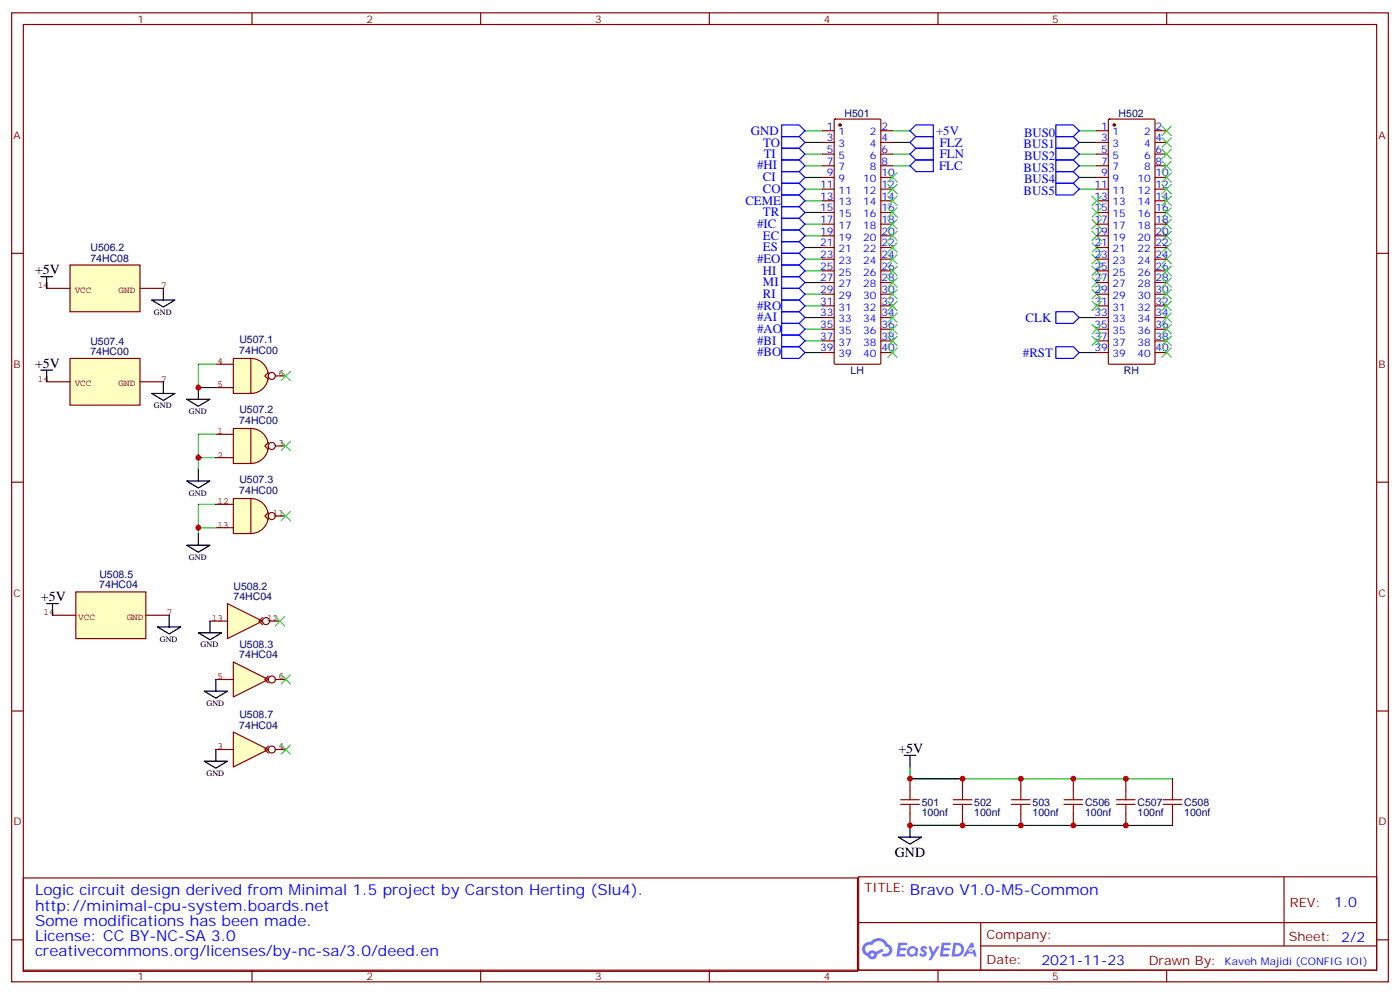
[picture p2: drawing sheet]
<svg xmlns="http://www.w3.org/2000/svg" width="423mm" height="300mm" viewBox="0 0 423 300" stroke-linecap="round" stroke-linejoin="round" font-family="sans-serif">
<g fill="none" stroke="#870000" stroke-width=".35">
<path d="M3.5 3.9h416.3v292.8h-416.3zM7.1 7.4h409.2v285.8h-409.2zM76.2 3.9v3.5M145.3 3.9v3.5M214.5 3.9v3.5M283.6 3.9v3.5M352.8 3.9v3.5M3.5 76.6h3.6M416.3 76.6h3.5M3.5 145.7h3.6M416.3 145.7h3.5M3.5 214.8h3.6"/>
<path d="M416.3 214.8h3.5M259.6 264.9h156.7v28.3h-156.7zM259.7 278.8h156.4M296.6 278.8v14.1M388.3 265v20.8M3.5 284h3.6M76.2 293.2v3.5M145.3 293.2v3.5M214.5 293.2v3.5M283.6 293.2v3.5M296.6 285.8h119.5M352.8 293.2v3.5"/>
<path d="M416.3 284h3.5"/>
</g>
<g fill="#5487ff">
<path d="M278.6 286.1a1.22 1.22 0 0 1 1.7 .3l-.3 .6a.47 .47 0 0 0-.4-.5 .47 .47 0 0 0-.5 .2l.2 .3a1.14 1.14 0 0 1 .7 1.7 1.14 1.14 0 0 1-1.9 0l-.2-.2 .5-.5 .7 .4a.29 .29 0 0 0 .4-.3 .29 .29 0 0 0-.3-.3 1.04 1.04 0 0 1-.6-1.7z"/>
<path d="M271.6 284.9h2.4l.3 .1-.1 .6h-1.8l-.2 .9h1.6l.3 .3-.4 .4h-1.6l-.1 1.1h1.7l.2 .4-.2 .3h-2.7z"/>
<path d="M284.8 284.9h2.3l.4 .1-.2 .6h-1.8l-.1 .9h1.5l.3 .3-.4 .4h-1.5l-.2 1.1h1.7l.2 .4-.2 .3h-2.6z"/>
<path d="M293.5 284.9h.7l.4 1.2-.6 .3a.69 .69 0 0 0-1.1 .3 .69 .69 0 0 0 .5 1 .69 .69 0 0 0 .9-.6l.4-.3 .6 2.2h-.8l-.2-.9h-1.7l-.5 .9h-.9z"/>
<path d="M280.8 285.9h.7l.7 1.9 1.1-1.9h.8l-2.5 4.2h-.9l1-1.5z"/>
<path d="M288.3 284.9l-.6 4.1h1.4a2.11 2.11 0 0 0 2.4-2.1 2.11 2.11 0 0 0-2.5-2zM289 285.6a1.43 1.43 0 0 1 1.7 1.6 1.43 1.43 0 0 1-2 1.1z"/>
<path d="M274.6 286.5a1.54 1.54 0 0 0 0 2.1 1.54 1.54 0 0 0 2.1 .2l.6 .2 .3-2.3-.1-.2-.5-.1a1.49 1.49 0 0 0-2.4 .1zM274.9 287.5a.95 .95 0 0 1 1.9 0 .95 .95 0 0 1-1.9 0z"/>
<path d="M261.4 285.2a2.18 2.18 0 0 0 1 3.8 1.44 1.44 0 0 0 1.7 .9 1.44 1.44 0 0 0 1.1-1.5l2-1-.4-.7-1.9 .9a1.47 1.47 0 0 0-2.5 .5 1.39 1.39 0 0 1-.6-2 1.39 1.39 0 0 1 2-.5 2.12 2.12 0 0 1 2.1-1.3 2.12 2.12 0 0 1 1.9 1.7 1.14 1.14 0 0 1 1.1 1.4 1.14 1.14 0 0 1-1.6 .8 .43 .43 0 0 0-.6 .3 .43 .43 0 0 0 .4 .5 1.98 1.98 0 0 0 2.6-1.2 1.98 1.98 0 0 0-1.3-2.5 3.1 3.1 0 0 0-5.2-.7l-.9 .1zM263.2 288.5a.55 .55 0 0 1 1.1 0 .55 .55 0 0 1-1.1 0z"/>
<circle cx="293.6" cy="287" r=".26"/>
</g>
<path d="M21.2 80.1h21.1v14.1h-21.1z" fill="#ffffc2" stroke="#850000" stroke-width=".35"/>
<path d="M14.1 87.1h7.1M42.3 87.1h7.1" fill="none" stroke="#850000" stroke-width=".35"/>
<path d="M68.8 182.4l10.6 5.3-10.6 5.3z" fill="#ffffc2" stroke="#850000" stroke-width=".35"/>
<g fill="none" stroke="#850000" stroke-width=".35">
<path d="M63.5 187.7h5.3M79.4 186.6l-1.1 1.1 1.1 1M81.5 187.7h3.2"/>
<circle cx="80.4" cy="187.7" r="1.06"/>
</g>
<path d="M70.6 200l10.5 5.3-10.5 5.3z" fill="#ffffc2" stroke="#850000" stroke-width=".35"/>
<g fill="none" stroke="#850000" stroke-width=".35">
<path d="M65.3 205.3h5.3M81.1 204.3l-1 1 1 1.1M83.3 205.3h3.1"/>
<circle cx="82.2" cy="205.3" r="1.06"/>
</g>
<path d="M22.9 178.9h21.2v14.1h-21.2z" fill="#ffffc2" stroke="#850000" stroke-width=".35"/>
<path d="M15.9 185.9h7M44.1 185.9h7.1" fill="none" stroke="#850000" stroke-width=".35"/>
<path d="M70.6 221.2l10.5 5.3-10.5 5.3z" fill="#ffffc2" stroke="#850000" stroke-width=".35"/>
<g fill="none" stroke="#850000" stroke-width=".35">
<path d="M65.3 226.5h5.3M81.1 225.4l-1 1.1 1 1M83.3 226.5h3.1"/>
<circle cx="82.2" cy="226.5" r="1.06"/>
</g>
<g fill="#ffffc2" stroke="#850000" stroke-width=".35">
<path d="M75.8 108.3a5.3 5.3 0 0 1 5.3 5.3 5.3 5.3 0 0 1-5.3 5.3z"/>
<path d="M70.6 108.3h5.2v10.6h-5.2z"/>
</g>
<g fill="none" stroke="#850000" stroke-width=".35">
<path d="M65.3 110.1h5.3M65.3 117.1h5.3M81.1 112.5l-1 1.1 1 1.1M83.3 113.6h3.1"/>
<circle cx="82.2" cy="113.6" r="1.06"/>
</g>
<g fill="#ffffc2" stroke="#850000" stroke-width=".35">
<path d="M75.8 129.5a5.3 5.3 0 0 1 5.3 5.3 5.3 5.3 0 0 1-5.3 5.3z"/>
<path d="M70.6 129.5h5.2v10.6h-5.2z"/>
</g>
<g fill="none" stroke="#850000" stroke-width=".35">
<path d="M65.3 131.2h5.3M65.3 138.3h5.3M81.1 133.7l-1 1.1 1 1M83.3 134.8h3.1"/>
<circle cx="82.2" cy="134.8" r="1.06"/>
</g>
<g fill="#ffffc2" stroke="#850000" stroke-width=".35">
<path d="M75.8 150.6a5.3 5.3 0 0 1 5.3 5.3 5.3 5.3 0 0 1-5.3 5.3z"/>
<path d="M70.6 150.6h5.2v10.6h-5.2z"/>
</g>
<g fill="none" stroke="#850000" stroke-width=".35">
<path d="M65.3 152.4h5.3M65.3 159.5h5.3M81.1 154.9l-1 1 1 1.1M83.3 155.9h3.1"/>
<circle cx="82.2" cy="155.9" r="1.06"/>
</g>
<path d="M21.2 108.3h21.1v14.1h-21.1z" fill="#ffffc2" stroke="#850000" stroke-width=".35"/>
<path d="M14.1 115.4h7.1M42.3 115.4h7.1" fill="none" stroke="#850000" stroke-width=".35"/>
<g fill="none" stroke="#000" stroke-width=".35">
<path d="M12.3 83.6h3.6M14.1 83.6v3.5M45.9 90.7h7l-3.5 2.1zM49.4 87.1v3.6M12.3 111.8h3.6M14.1 111.8v3.6M45.9 118.9h7l-3.5 2.1zM49.4 115.4v3.5M60 117.1v3.6M56.4 120.7h7.1l-3.5 2.1zM56.4 145.3h7.1l-3.5 2.2zM60 141.8v3.5"/>
<path d="M56.4 164.7h7.1l-3.5 2.2zM60 161.2v3.5M14.1 182.4h3.5M15.9 182.4v3.5M47.6 189.4h7.1l-3.5 2.2zM51.2 185.9v3.5M60 191.2h7l-3.5 2.1zM63.5 187.7v3.5M61.7 208.8h7.1l-3.5 2.2zM65.3 205.3v3.5M61.7 230h7.1l-3.5 2.1zM65.3 226.5v3.5"/>
<path d="M273.4 228.2h3.5M275.2 228.2v3.6M271.6 252.9h7.1l-3.5 2.2zM275.2 249.4v3.5"/>
</g>
<g fill="none" stroke="#3c3" stroke-width=".35">
<path d="M351.4 38.1l2.8 2.8M354.2 38.1l-2.8 2.8M268.5 52.2l2.8 2.8M268.5 55.7l2.8 2.9M268.5 59.3l2.8 2.8M271.3 52.2l-2.8 2.8M271.3 55.7l-2.8 2.9M271.3 59.3l-2.8 2.8M330.2 59.3l2.8 2.8M333 59.3l-2.8 2.8M351.4 41.6l2.8 2.8M351.4 45.2l2.8 2.8"/>
<path d="M351.4 48.7l2.8 2.8M351.4 52.2l2.8 2.8M351.4 55.7l2.8 2.9M351.4 59.3l2.8 2.8M354.2 52.2l-2.8 2.8M354.2 59.3l-2.8 2.8M354.2 55.7l-2.8 2.9M354.2 48.7l-2.8 2.8M354.2 45.2l-2.8 2.8M354.2 41.6l-2.8 2.8M268.5 62.8l2.8 2.8M268.5 66.3l2.8 2.8"/>
<path d="M268.5 69.8l2.8 2.9M268.5 73.4l2.8 2.8M268.5 76.9l2.8 2.8M271.3 62.8l-2.8 2.8M271.3 66.3l-2.8 2.8M271.3 69.8l-2.8 2.9M271.3 73.4l-2.8 2.8M271.3 76.9l-2.8 2.8M330.2 73.4l2.8 2.8M330.2 76.9l2.8 2.8M330.2 69.8l2.8 2.9M330.2 66.3l2.8 2.8"/>
<path d="M330.2 62.8l2.8 2.8M333 73.4l-2.8 2.8M333 76.9l-2.8 2.8M333 69.8l-2.8 2.9M333 66.3l-2.8 2.8M333 62.8l-2.8 2.8M351.4 76.9l2.8 2.8M351.4 73.4l2.8 2.8M351.4 69.8l2.8 2.9M351.4 66.3l2.8 2.8M351.4 62.8l2.8 2.8M354.2 66.3l-2.8 2.8"/>
<path d="M354.2 76.9l-2.8 2.8M354.2 62.8l-2.8 2.8M354.2 73.4l-2.8 2.8M354.2 69.8l-2.8 2.9M268.5 80.4l2.8 2.9M268.5 84l2.8 2.8M268.5 87.5l2.8 2.8M268.5 91l2.8 2.8M268.5 94.5l2.8 2.9M268.5 98.1l2.8 2.8M271.3 80.4l-2.8 2.9M271.3 84l-2.8 2.8"/>
<path d="M271.3 87.5l-2.8 2.8M271.3 91l-2.8 2.8M271.3 94.5l-2.8 2.9M271.3 98.1l-2.8 2.8M330.2 87.5l2.8 2.8M330.2 84l2.8 2.8M330.2 80.4l2.8 2.9M330.2 91l2.8 2.8M330.2 98.1l2.8 2.8M333 87.5l-2.8 2.8M333 98.1l-2.8 2.8M333 84l-2.8 2.8"/>
<path d="M333 80.4l-2.8 2.9M333 91l-2.8 2.8M351.4 80.4l2.8 2.9M351.4 84l2.8 2.8M351.4 87.5l2.8 2.8M351.4 91l2.8 2.8M351.4 94.5l2.8 2.9M351.4 98.1l2.8 2.8M354.2 80.4l-2.8 2.9M354.2 84l-2.8 2.8M354.2 87.5l-2.8 2.8M354.2 91l-2.8 2.8"/>
<path d="M354.2 94.5l-2.8 2.9M354.2 98.1l-2.8 2.8M85 112.2l2.8 2.8M87.8 112.2l-2.8 2.8M268.5 101.6l2.8 2.8M268.5 105.1l2.8 2.8M271.3 101.6l-2.8 2.8M271.3 105.1l-2.8 2.8M330.2 101.6l2.8 2.8M333 101.6l-2.8 2.8M351.4 101.6l2.8 2.8M351.4 105.1l2.8 2.8"/>
<path d="M354.2 101.6l-2.8 2.8M354.2 105.1l-2.8 2.8M85 133.4l2.8 2.8M87.8 133.4l-2.8 2.8M85 154.5l2.8 2.8M87.8 154.5l-2.8 2.8M83.3 186.3l2.8 2.8M86.1 186.3l-2.8 2.8M85 203.9l2.8 2.8M87.8 203.9l-2.8 2.8M85 225.1l2.8 2.8M87.8 225.1l-2.8 2.8"/>
</g>
<g fill="none" stroke="#008700" stroke-width=".35">
<path d="M243.4 39.5h5.3M269.9 39.5h5.3M326.3 39.5h5.3M243.4 50.1h5.3M243.4 46.6h5.3M243.4 43h5.3M243.4 57.2h5.3M243.4 53.6h5.3M269.9 50.1h5.3M269.9 46.6h5.3M269.9 43h5.3M326.3 50.1h5.3"/>
<path d="M326.3 46.6h5.3M326.3 43h5.3M326.3 57.2h5.3M326.3 53.6h5.3M243.4 78.3h5.3M243.4 74.8h5.3M243.4 71.3h5.3M243.4 67.7h5.3M243.4 64.2h5.3M243.4 60.7h5.3M243.4 96h5.3M243.4 99.5h5.3"/>
<path d="M243.4 92.4h5.3M243.4 88.9h5.3M243.4 85.4h5.3M243.4 81.8h5.3M326.3 96h5.3M65.3 110.1h-5.3v7h5.3M243.4 106.5h5.3M243.4 103h5.3M326.3 106.5h5.3M60 138.3h5.3M65.3 131.2h-5.3v10.6M60 159.5h5.3"/>
<path d="M65.3 152.4h-5.3v8.8M275.2 231.8v3.5h79.3M275.2 235.3h15.8M275.2 249.4h79.3"/>
</g>
<g fill="none" stroke="#a10000" stroke-width=".35">
<path d="M275.2 238.8v2.9M291 238.8v2.9M308.7 238.8v2.9M324.6 238.8v2.9M340.4 238.8v2.9M354.5 238.8v2.9M272.3 241.7h5.7M272.3 243.1h5.7M275.2 243.1v2.8M288.2 241.7h5.7M288.2 243.1h5.7M291 243.1v2.8"/>
<path d="M305.9 241.7h5.6M305.9 243.1h5.6M308.7 243.1v2.8M321.7 241.7h5.7M321.7 243.1h5.7M324.6 243.1v2.8M337.6 241.7h5.7M337.6 243.1h5.7M340.4 243.1v2.8M351.7 241.7h5.7M351.7 243.1h5.7M354.5 243.1v2.8"/>
</g>
<g fill="none" stroke="#870000" stroke-width=".35">
<path d="M248.7 39.5h3.5M252.3 36.2l.3-.2h13.4l.3 .3v73.4l-.3 .4h-13.4l-.4-.4zM266.3 39.5h3.6M331.6 39.5h3.5M335.2 36.2l.3-.2h13.4l.3 .3v73.4l-.3 .4h-13.4l-.4-.4zM349.2 39.5h3.6M248.7 43h3.5M248.7 46.6h3.5M248.7 50.1h3.5M248.7 53.6h3.5M248.7 57.2h3.5M266.3 43h3.6"/>
<path d="M266.3 46.6h3.6M266.3 50.1h3.6M266.3 53.6h3.6M266.3 57.2h3.6M331.6 43h3.5M331.6 46.6h3.5M331.6 50.1h3.5M331.6 53.6h3.5M331.6 57.2h3.5M349.2 43h3.6M349.2 46.6h3.6M349.2 50.1h3.6"/>
<path d="M349.2 53.6h3.6M349.2 57.2h3.6M248.7 60.7h3.5M248.7 64.2h3.5M248.7 67.7h3.5M248.7 71.3h3.5M248.7 74.8h3.5M248.7 78.3h3.5M266.3 60.7h3.6M266.3 64.2h3.6M266.3 67.7h3.6M266.3 71.3h3.6"/>
<path d="M266.3 74.8h3.6M266.3 78.3h3.6M331.6 60.7h3.5M331.6 64.2h3.5M331.6 67.7h3.5M331.6 71.3h3.5M331.6 74.8h3.5M331.6 78.3h3.5M349.2 60.7h3.6M349.2 64.2h3.6M349.2 67.7h3.6M349.2 71.3h3.6"/>
<path d="M349.2 74.8h3.6M349.2 78.3h3.6M248.7 81.8h3.5M248.7 85.4h3.5M248.7 88.9h3.5M248.7 92.4h3.5M248.7 96h3.5M248.7 99.5h3.5M266.3 81.8h3.6M266.3 85.4h3.6M266.3 88.9h3.6M266.3 92.4h3.6"/>
<path d="M266.3 96h3.6M266.3 99.5h3.6M331.6 81.8h3.5M331.6 85.4h3.5M331.6 88.9h3.5M331.6 92.4h3.5M331.6 96h3.5M331.6 99.5h3.5M349.2 81.8h3.6M349.2 85.4h3.6M349.2 88.9h3.6M349.2 92.4h3.6"/>
<path d="M349.2 96h3.6M349.2 99.5h3.6M248.7 103h3.5M248.7 106.5h3.5M266.3 103h3.6M266.3 106.5h3.6M331.6 103h3.5M331.6 106.5h3.5M349.2 103h3.6M349.2 106.5h3.6M275.2 235.3v3.5M291 235.3v3.5"/>
<path d="M308.7 235.3v3.5M324.6 235.3v3.5M340.4 235.3v3.5M354.5 235.3v3.5M275.2 245.9v3.5M291 245.9v3.5M308.7 245.9v3.5M324.6 245.9v3.5M340.4 245.9v3.5M354.5 245.9v3.5M7.1 265.3h252.2v28.2h-252.2z"/>
</g>
<g fill="none" stroke="#00f" stroke-width=".35">
<path d="M236.4 37.7h5.3l1.7 1.8-1.7 1.8h-5.3zM275.2 39.5l1.7-1.8h5.3v3.6h-5.3zM319.3 37.7h5.3l1.7 1.8-1.7 1.8h-5.3zM236.4 44.8h5.3l1.7 1.8-1.7 1.7h-5.3zM236.4 41.3h5.3l1.7 1.7-1.7 1.8h-5.3zM236.4 48.3h5.3l1.7 1.8-1.7 1.8h-5.3zM236.4 58.9h5.3l1.7 1.8-1.7 1.7h-5.3zM236.4 55.4h5.3l1.7 1.8-1.7 1.7h-5.3zM236.4 51.9h5.3l1.7 1.7-1.7 1.8h-5.3zM275.2 50.1l1.7-1.8h5.3v3.6h-5.3zM275.2 46.6l1.7-1.8h5.3v3.5h-5.3zM275.2 43l1.7-1.7h5.3v3.5h-5.3z"/>
<path d="M319.3 55.4h5.3l1.7 1.8-1.7 1.7h-5.3zM319.3 51.9h5.3l1.7 1.7-1.7 1.8h-5.3zM319.3 48.3h5.3l1.7 1.8-1.7 1.8h-5.3zM319.3 44.8h5.3l1.7 1.8-1.7 1.7h-5.3zM319.3 41.3h5.3l1.7 1.7-1.7 1.8h-5.3zM236.4 76.6h5.3l1.7 1.7-1.7 1.8h-5.3zM236.4 73h5.3l1.7 1.8-1.7 1.8h-5.3zM236.4 69.5h5.3l1.7 1.8-1.7 1.7h-5.3zM236.4 66h5.3l1.7 1.7-1.7 1.8h-5.3zM236.4 62.4h5.3l1.7 1.8-1.7 1.8h-5.3zM236.4 97.7h5.3l1.7 1.8-1.7 1.7h-5.3zM236.4 94.2h5.3l1.7 1.8-1.7 1.7h-5.3z"/>
<path d="M236.4 90.7h5.3l1.7 1.7-1.7 1.8h-5.3zM236.4 87.1h5.3l1.7 1.8-1.7 1.8h-5.3zM236.4 83.6h5.3l1.7 1.8-1.7 1.7h-5.3zM236.4 80.1h5.3l1.7 1.7-1.7 1.8h-5.3zM319.3 94.2h5.3l1.7 1.8-1.7 1.7h-5.3zM236.4 104.8h5.3l1.7 1.7-1.7 1.8h-5.3zM236.4 101.2h5.3l1.7 1.8-1.7 1.8h-5.3zM319.3 104.8h5.3l1.7 1.7-1.7 1.8h-5.3z"/>
</g>
<g fill="#870000" stroke="#870000" stroke-width=".35">
<circle cx="336.9" cy="37.7" r=".35"/>
<circle cx="254" cy="37.7" r=".35"/>
</g>
<g fill="#c00">
<circle cx="60" cy="117.1" r=".88"/>
<circle cx="60" cy="138.3" r=".88"/>
<circle cx="60" cy="159.5" r=".88"/>
<circle cx="340.4" cy="249.4" r=".88"/>
<circle cx="340.4" cy="235.3" r=".88"/>
<circle cx="308.7" cy="249.4" r=".88"/>
<circle cx="291" cy="249.4" r=".88"/>
<circle cx="324.6" cy="249.4" r=".88"/>
<circle cx="291" cy="235.3" r=".88"/>
<circle cx="308.7" cy="235.3" r=".88"/>
<circle cx="324.6" cy="235.3" r=".88"/>
<circle cx="275.2" cy="249.4" r=".88"/>
<circle cx="275.2" cy="235.3" r=".88"/>
</g>
<g font-size="4.6" fill="#00f">
<text x="10.6" y="270.6">Logic circuit design derived from Minimal 1.5 project by Carston Herting (Slu4).</text>
<text x="10.6" y="275.2">http://minimal-cpu-system.boards.net</text>
<text x="275.2" y="270.6">Bravo V1.0-M5-Common</text>
<text x="10.6" y="279.8">Some modifications has been made.</text>
<text x="10.6" y="284.3">License: CC BY-NC-SA 3.0</text>
<text x="10.6" y="288.9">creativecommons.org/licenses/by-nc-sa/3.0/deed.en</text>
</g>
<g font-size="4.2">
<text x="10.6" y="82.9">+5V</text>
<text x="10.6" y="111.1">+5V</text>
<text x="12.3" y="181.7">+5V</text>
<text x="271.6" y="227.5">+5V</text>
<text x="270.6" y="258.9">GND</text>
</g>
<g font-size="4.2" fill="#00f">
<text x="403.4" y="274.2">1.0</text>
<text x="314.9" y="291.6">2021-11-23</text>
</g>
<g font-size="3.9" fill="#00f">
<text x="227.1" y="40.8">GND</text>
<text x="283" y="40.8">+5V</text>
<text x="309.6" y="41.3">BUS0</text>
<text x="230.8" y="44.3">TO</text>
<text x="230.9" y="47.8">TI</text>
<text x="284.2" y="44.3">FLZ</text>
<text x="284.2" y="47.9">FLN</text>
<text x="309.5" y="44.8">BUS1</text>
<text x="228.9" y="51.2">#HI</text>
<text x="284" y="51.4">FLC</text>
<text x="309.5" y="51.9">BUS3</text>
<text x="309.6" y="48.3">BUS2</text>
<text x="230.7" y="54.7">CI</text>
<text x="230.7" y="58.3">CO</text>
<text x="309.5" y="58.9">BUS5</text>
<text x="309.6" y="55.4">BUS4</text>
<text x="225.4" y="61.8">CEME</text>
<text x="230.7" y="65.3">TR</text>
<text x="228.9" y="68.9">#IC</text>
<text x="230.7" y="75.9">ES</text>
<text x="230.7" y="72.4">EC</text>
<text x="228.9" y="79.4">#EO</text>
<text x="230.7" y="83">HI</text>
<text x="230.7" y="86.5">MI</text>
<text x="228.9" y="93.5">#RO</text>
<text x="230.7" y="90">RI</text>
<text x="228.9" y="100.6">#AO</text>
<text x="228.9" y="97.1">#AI</text>
<text x="310.1" y="97.3">CLK</text>
<text x="228.9" y="107.7">#BO</text>
<text x="228.9" y="104.1">#BI</text>
<text x="309.3" y="107.8">#RST</text>
</g>
<g font-size="3.9" fill="#800">
<text x="261.4" y="269.5">TITLE:</text>
<text x="390" y="274.2">REV:</text>
<text x="298.3" y="283.7">Company:</text>
<text x="389.7" y="284.3">Sheet: 2/2</text>
<text x="298.3" y="291.4">Date:</text>
<text x="347.4" y="291.5">Drawn By:</text>
</g>
<g font-size="3.2" fill="#800">
<text x="41.6" y="6.9">1</text>
<text x="110.8" y="6.9">2</text>
<text x="179.9" y="6.9">3</text>
<text x="249.1" y="6.9">4</text>
<text x="318.2" y="6.9">5</text>
<text x="4.1" y="42">A</text>
<text x="416.8" y="42">A</text>
<text x="4.1" y="111.1">B</text>
<text x="416.8" y="111.1">B</text>
<text x="4.1" y="180.3">C</text>
<text x="416.8" y="180.3">C</text>
<text x="4.1" y="249.4">D</text>
<text x="416.8" y="249.4">D</text>
<text x="41.6" y="296.2">1</text>
<text x="110.8" y="296.2">2</text>
<text x="179.9" y="296.2">3</text>
<text x="249.1" y="296.2">4</text>
<text x="318.2" y="296.2">5</text>
</g>
<g font-size="3.2" fill="#000080">
<text x="255.4" y="35.4">H501</text>
<text x="338.3" y="35.4">H502</text>
<text x="27.4" y="75.8">U506.2</text>
<text x="27.4" y="79">74HC08</text>
<text x="27.3" y="107.2">74HC00</text>
<text x="27.3" y="104.3">U507.4</text>
<text x="72.4" y="106.9">74HC00</text>
<text x="72.4" y="103.7">U507.1</text>
<text x="257.2" y="113">LH</text>
<text x="339.8" y="113">RH</text>
<text x="72.4" y="124.8">U507.2</text>
<text x="72.4" y="128">74HC00</text>
<text x="72.4" y="149.2">74HC00</text>
<text x="72.4" y="146">U507.3</text>
<text x="30" y="177.8">74HC04</text>
<text x="30" y="174.6">U508.5</text>
<text x="70.6" y="178.2">U508.2</text>
<text x="70.6" y="181.3">74HC04</text>
<text x="72.4" y="195.8">U508.3</text>
<text x="72.4" y="199">74HC04</text>
<text x="72.4" y="220.1">74HC04</text>
<text x="72.4" y="217">U508.7</text>
<text x="278.7" y="243.5">501</text>
<text x="294.6" y="243.5">502</text>
<text x="312.2" y="243.5">503</text>
<text x="328.1" y="243.5">C506</text>
<text x="344" y="243.5">C507</text>
<text x="358.1" y="243.5">C508</text>
<text x="278.7" y="246.7">100nf</text>
<text x="294.6" y="246.7">100nf</text>
<text x="312.2" y="246.7">100nf</text>
<text x="328.1" y="246.7">100nf</text>
<text x="344" y="246.7">100nf</text>
<text x="358.1" y="246.7">100nf</text>
</g>
<g font-size="3.2" fill="#00f">
<text x="250" y="39.2">1</text>
<text x="253.5" y="40.9">1</text>
<text x="263" y="40.9">2</text>
<text x="266.5" y="39.2">2</text>
<text x="332.9" y="39.2">1</text>
<text x="336.4" y="40.9">1</text>
<text x="345.9" y="40.9">2</text>
<text x="349.4" y="39.2">2</text>
<text x="250" y="42.7">3</text>
<text x="250" y="46.2">5</text>
<text x="253.5" y="44.4">3</text>
<text x="253.5" y="48">5</text>
<text x="263" y="48">6</text>
<text x="263" y="44.4">4</text>
<text x="266.5" y="46.2">6</text>
<text x="266.5" y="42.7">4</text>
<text x="332.9" y="42.7">3</text>
<text x="332.9" y="46.2">5</text>
<text x="336.4" y="44.4">3</text>
<text x="336.4" y="48">5</text>
<text x="345.9" y="48">6</text>
<text x="345.9" y="44.4">4</text>
<text x="349.4" y="46.2">6</text>
<text x="349.4" y="42.7">4</text>
<text x="250" y="49.7">7</text>
<text x="250" y="53.3">9</text>
<text x="253.5" y="51.5">7</text>
<text x="263" y="51.5">8</text>
<text x="266.5" y="53.3">10</text>
<text x="266.5" y="49.7">8</text>
<text x="332.9" y="49.7">7</text>
<text x="332.9" y="53.3">9</text>
<text x="336.4" y="51.5">7</text>
<text x="345.9" y="51.5">8</text>
<text x="349.4" y="53.3">10</text>
<text x="349.4" y="49.7">8</text>
<text x="248" y="56.8">11</text>
<text x="253.5" y="55">9</text>
<text x="253.5" y="58.6">11</text>
<text x="261" y="58.6">12</text>
<text x="261" y="55">10</text>
<text x="266.5" y="56.8">12</text>
<text x="330.9" y="56.8">11</text>
<text x="336.4" y="55">9</text>
<text x="336.4" y="58.6">11</text>
<text x="343.9" y="58.6">12</text>
<text x="343.9" y="55">10</text>
<text x="349.4" y="56.8">12</text>
<text x="248" y="60.3">13</text>
<text x="248" y="63.9">15</text>
<text x="253.5" y="62.1">13</text>
<text x="253.5" y="65.6">15</text>
<text x="261" y="65.6">16</text>
<text x="261" y="62.1">14</text>
<text x="266.5" y="63.9">16</text>
<text x="266.5" y="60.3">14</text>
<text x="330.9" y="60.3">13</text>
<text x="330.9" y="63.9">15</text>
<text x="336.4" y="62.1">13</text>
<text x="336.4" y="65.6">15</text>
<text x="343.9" y="65.6">16</text>
<text x="343.9" y="62.1">14</text>
<text x="349.4" y="63.9">16</text>
<text x="349.4" y="60.3">14</text>
<text x="248" y="67.4">17</text>
<text x="248" y="70.9">19</text>
<text x="253.5" y="69.1">17</text>
<text x="261" y="69.1">18</text>
<text x="266.5" y="70.9">20</text>
<text x="266.5" y="67.4">18</text>
<text x="330.9" y="67.4">17</text>
<text x="330.9" y="70.9">19</text>
<text x="336.4" y="69.1">17</text>
<text x="343.9" y="69.1">18</text>
<text x="349.4" y="70.9">20</text>
<text x="349.4" y="67.4">18</text>
<text x="248" y="74.4">21</text>
<text x="248" y="78">23</text>
<text x="253.5" y="72.7">19</text>
<text x="253.5" y="76.2">21</text>
<text x="261" y="76.2">22</text>
<text x="261" y="72.7">20</text>
<text x="266.5" y="78">24</text>
<text x="266.5" y="74.4">22</text>
<text x="330.9" y="74.4">21</text>
<text x="330.9" y="78">23</text>
<text x="336.4" y="72.7">19</text>
<text x="336.4" y="76.2">21</text>
<text x="343.9" y="76.2">22</text>
<text x="343.9" y="72.7">20</text>
<text x="349.4" y="78">24</text>
<text x="349.4" y="74.4">22</text>
<text x="248" y="81.5">25</text>
<text x="253.5" y="79.7">23</text>
<text x="253.5" y="83.3">25</text>
<text x="261" y="83.3">26</text>
<text x="261" y="79.7">24</text>
<text x="266.5" y="81.5">26</text>
<text x="330.9" y="81.5">25</text>
<text x="336.4" y="79.7">23</text>
<text x="336.4" y="83.3">25</text>
<text x="343.9" y="83.3">26</text>
<text x="343.9" y="79.7">24</text>
<text x="349.4" y="81.5">26</text>
<text x="248" y="85">27</text>
<text x="248" y="88.5">29</text>
<text x="253.5" y="86.8">27</text>
<text x="261" y="86.8">28</text>
<text x="266.5" y="88.5">30</text>
<text x="266.5" y="85">28</text>
<text x="330.9" y="85">27</text>
<text x="330.9" y="88.5">29</text>
<text x="336.4" y="86.8">27</text>
<text x="343.9" y="86.8">28</text>
<text x="349.4" y="88.5">30</text>
<text x="349.4" y="85">28</text>
<text x="248" y="92.1">31</text>
<text x="248" y="95.6">33</text>
<text x="253.5" y="90.3">29</text>
<text x="253.5" y="93.8">31</text>
<text x="261" y="93.8">32</text>
<text x="261" y="90.3">30</text>
<text x="266.5" y="95.6">34</text>
<text x="266.5" y="92.1">32</text>
<text x="330.9" y="92.1">31</text>
<text x="330.9" y="95.6">33</text>
<text x="336.4" y="90.3">29</text>
<text x="336.4" y="93.8">31</text>
<text x="343.9" y="93.8">32</text>
<text x="343.9" y="90.3">30</text>
<text x="349.4" y="95.6">34</text>
<text x="349.4" y="92.1">32</text>
<text x="248" y="99.1">35</text>
<text x="253.5" y="97.4">33</text>
<text x="253.5" y="100.9">35</text>
<text x="261" y="100.9">36</text>
<text x="261" y="97.4">34</text>
<text x="266.5" y="99.1">36</text>
<text x="330.9" y="99.1">35</text>
<text x="336.4" y="97.4">33</text>
<text x="336.4" y="100.9">35</text>
<text x="343.9" y="100.9">36</text>
<text x="343.9" y="97.4">34</text>
<text x="349.4" y="99.1">36</text>
<text x="248" y="102.7">37</text>
<text x="248" y="106.2">39</text>
<text x="253.5" y="104.4">37</text>
<text x="253.5" y="107.9">39</text>
<text x="261" y="107.9">40</text>
<text x="261" y="104.4">38</text>
<text x="266.5" y="106.2">40</text>
<text x="266.5" y="102.7">38</text>
<text x="330.9" y="102.7">37</text>
<text x="330.9" y="106.2">39</text>
<text x="336.4" y="104.4">37</text>
<text x="336.4" y="107.9">39</text>
<text x="343.9" y="107.9">40</text>
<text x="343.9" y="104.4">38</text>
<text x="349.4" y="106.2">40</text>
<text x="349.4" y="102.7">38</text>
<text x="370.3" y="291.5">Kaveh Majidi (CONFIG IOI)</text>
</g>
<g font-size="2.8" fill="#840000">
<text x="11.4" y="87.1">14</text>
<text x="22.6" y="88.5">VCC</text>
<text x="35.8" y="88.5">GND</text>
<text x="48.7" y="87.1">7</text>
<text x="65.8" y="110">4</text>
<text x="84.2" y="113.6">6</text>
<text x="11.4" y="115.3">14</text>
<text x="22.6" y="116.7">VCC</text>
<text x="35.8" y="116.7">GND</text>
<text x="48.7" y="115.3">7</text>
<text x="65.8" y="117.1">5</text>
<text x="65.8" y="131.2">1</text>
<text x="84.2" y="134.7">3</text>
<text x="65.8" y="138.3">2</text>
<text x="65.8" y="152.4">12</text>
<text x="82.5" y="155.9">11</text>
<text x="65.8" y="159.4">13</text>
<text x="13.2" y="185.9">14</text>
<text x="50.4" y="185.9">7</text>
<text x="23.6" y="187.2">VCC</text>
<text x="38.3" y="187.2">GND</text>
<text x="64" y="187.6">13</text>
<text x="80.8" y="187.6">12</text>
<text x="65.8" y="205.3">5</text>
<text x="84.2" y="205.3">6</text>
<text x="65.8" y="226.4">3</text>
<text x="84.2" y="226.4">4</text>
</g>
<g font-size="2.5">
<text x="46.6" y="95.1">GND</text>
<text x="46.6" y="123.3">GND</text>
<text x="57.1" y="125.1">GND</text>
<text x="57.1" y="149.8">GND</text>
<text x="57.1" y="169.2">GND</text>
<text x="48.3" y="193.9">GND</text>
<text x="60.7" y="195.6">GND</text>
<text x="62.4" y="213.3">GND</text>
<text x="62.4" y="234.4">GND</text>
</g>
</svg>
